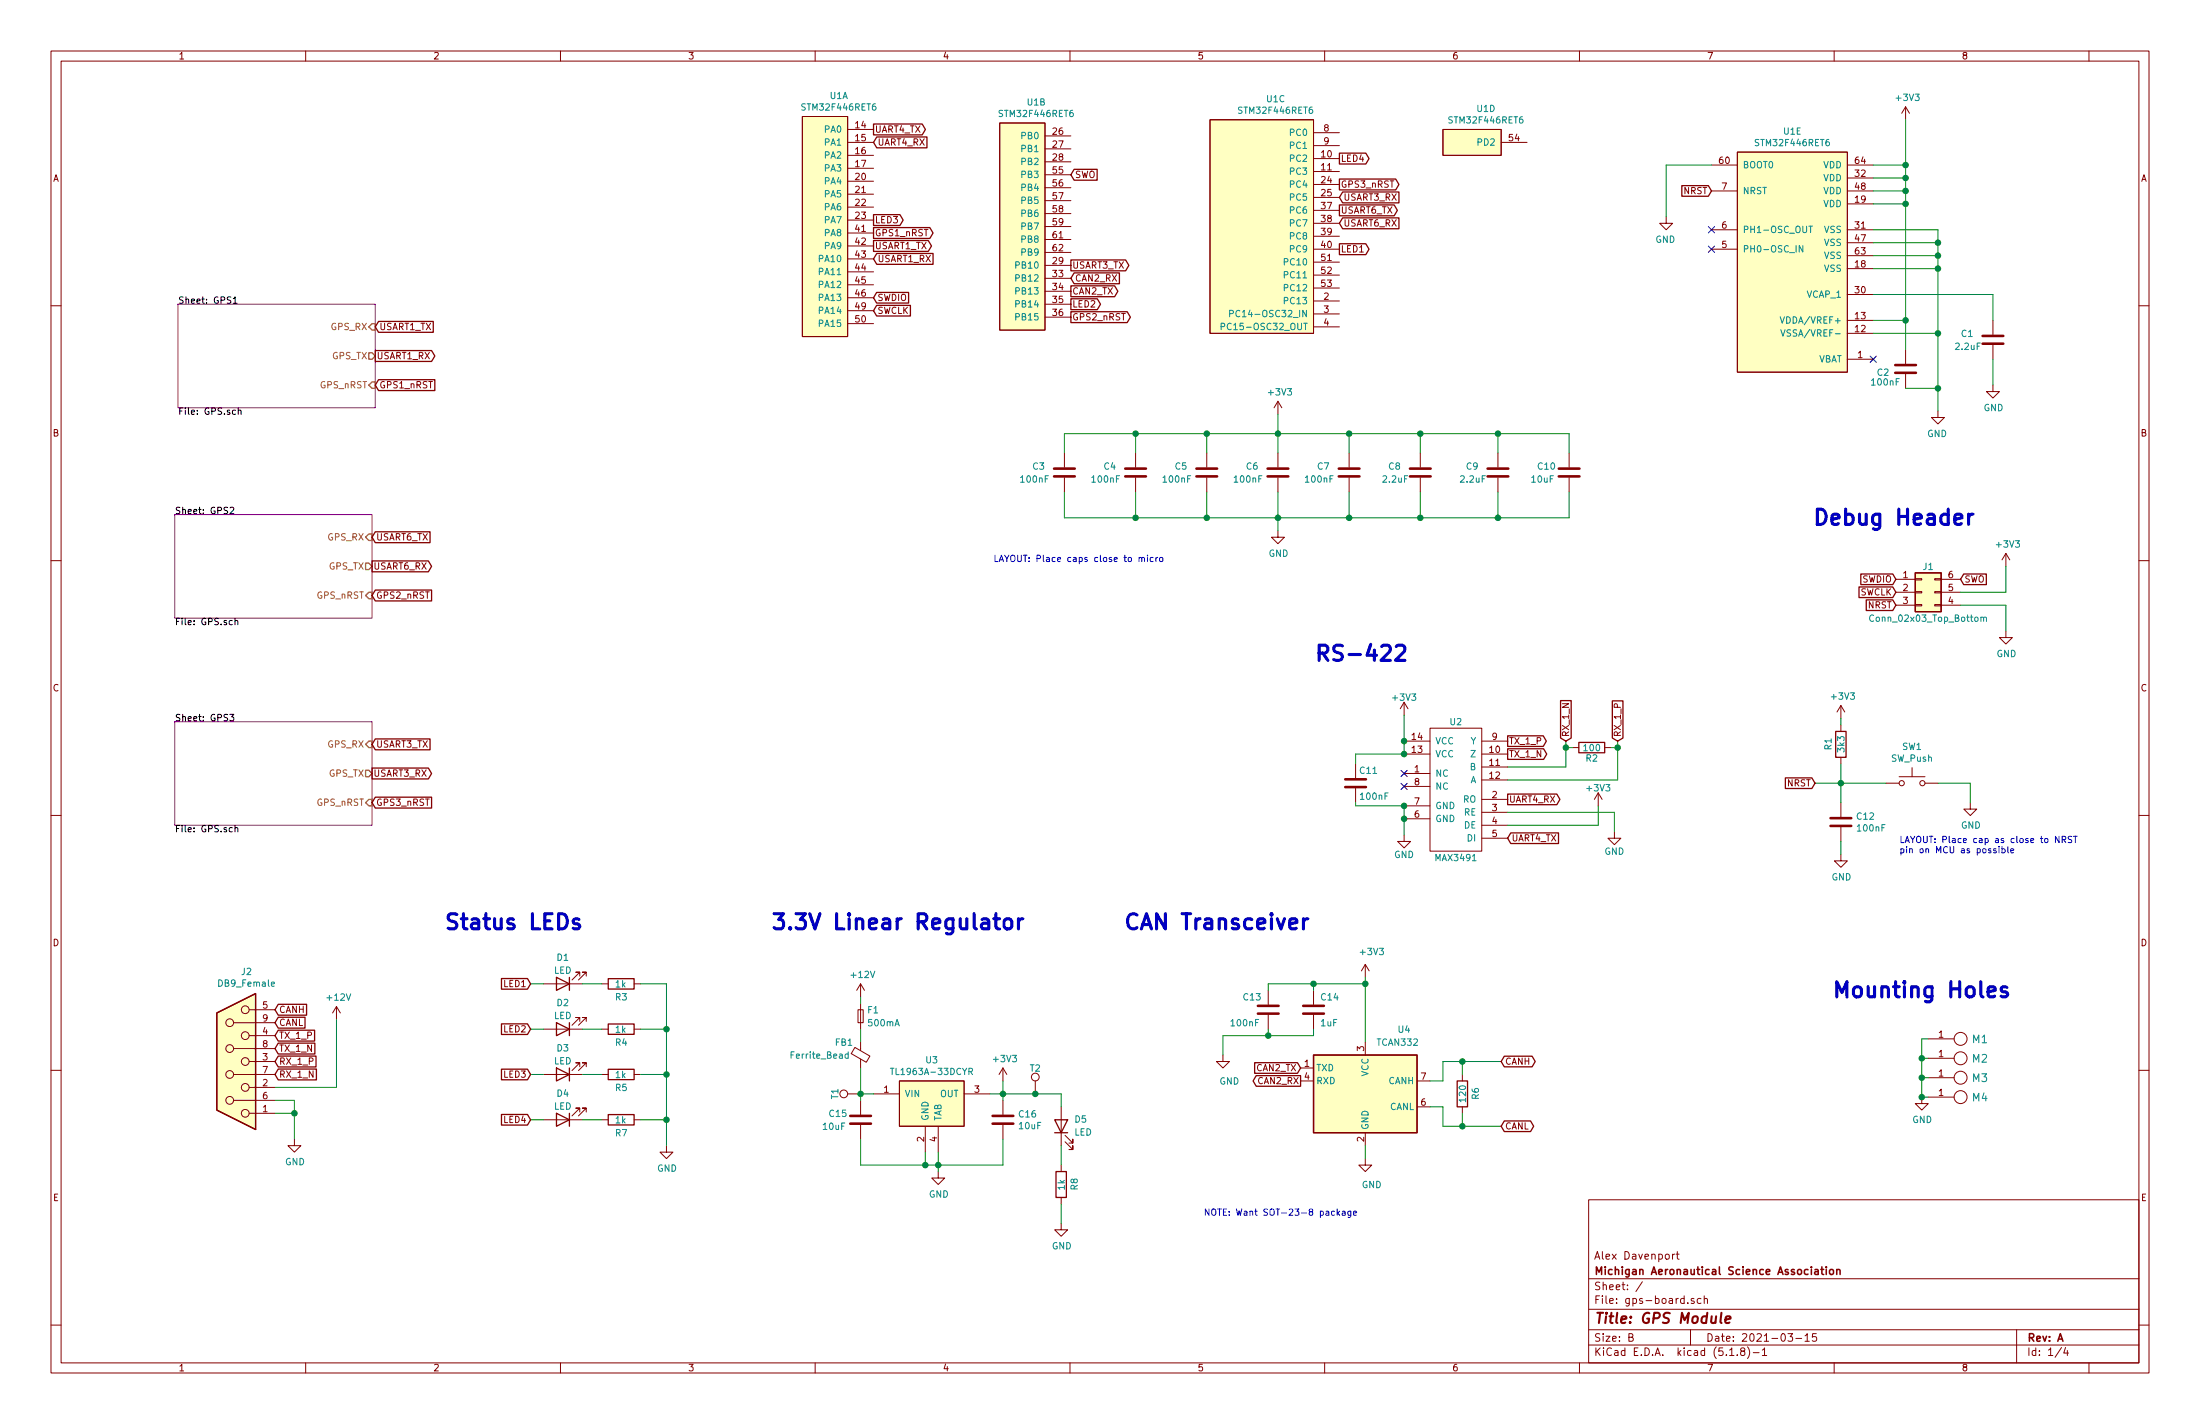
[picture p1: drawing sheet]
<svg xmlns="http://www.w3.org/2000/svg" width="432mm" height="279mm" viewBox="0 0 432 279" stroke-linecap="round" stroke-linejoin="round" font-family="sans-serif">
<g fill="none" stroke="#840000" stroke-width=".2">
<path d="M10 10h411.8v259.4h-411.8zM12 12h407.8v255.4h-407.8zM60 10v2M110 10v2M160 10v2M210 10v2M260 10v2M310 10v2M360 10v2M410 10v2M157.5 22.9h8.9v43.1h-8.9zM166.4 27.9h5"/>
<path d="M166.4 35.6h5M166.4 38.1h5M166.4 25.4h5M166.4 30.5h5M166.4 33h5M196.2 24.1h8.9v40.7h-8.9zM205.1 34.3h5.1M205.1 26.7h5.1M205.1 36.8h5.1M205.1 29.2h5.1M205.1 39.4h5.1M205.1 31.8h5.1"/>
<path d="M237.5 23.5h20.3v41.9h-20.3zM257.8 26h5.1M257.8 28.6h5.1M257.8 31.1h5.1M257.8 33.7h5.1M257.8 36.2h5.1M257.8 38.7h5.1M283.2 25.4h11.4v5.1h-11.4zM294.6 27.9h5.1M335.9 37.5h5.1M335.9 32.4h5.1M341 29.8h21.6v43.2h-21.6z"/>
<path d="M362.6 37.5h5.1M362.6 32.4h5.1M362.6 34.9h5.1M374 21v2.5M374 21l-.7 1.2M374 21l.8 1.2M10 60h2M166.4 45.7h5M166.4 40.6h5M166.4 48.3h5M166.4 43.2h5M166.4 50.8h5"/>
<path d="M166.4 53.3h5M166.4 55.9h5M166.4 58.4h5M205.1 47h5.1M205.1 49.5h5.1M205.1 54.6h5.1M205.1 57.2h5.1M205.1 59.7h5.1M205.1 41.9h5.1M205.1 52.1h5.1M205.1 44.5h5.1M257.8 59.1h5.1"/>
<path d="M257.8 48.9h5.1M257.8 51.4h5.1M257.8 54h5.1M257.8 56.5h5.1M257.8 41.3h5.1M257.8 43.8h5.1M257.8 46.4h5.1M327 42.5v1.3h-1.2l1.2 1.3 1.3-1.3h-1.3M335.9 48.9h5.1M335.9 45.1h5.1M362.6 45.1h5.1M362.6 57.8h5.1"/>
<path d="M362.6 50.2h5.1M362.6 47.6h5.1M362.6 52.7h5.1M362.6 40h5.1M419.8 60h2M166.4 63.5h5M166.4 61h5M205.1 62.2h5.1M250.8 78.7l-.7 1.3M250.8 78.7v2.6M250.8 78.7l.8 1.3M257.8 61.6h5.1"/>
<path d="M257.8 64.1h5.1M362.6 70.5h5.1M362.6 65.4h5.1M362.6 62.9h5.1M374 68.6v2.8M374 73.4v2.8M391.2 75.6v1.2h1.2l-1.2 1.3-1.3-1.3h1.3M391.2 62.9v2.8M391.2 67.7v2.8M208.9 88.9v2.8M208.9 93.7v2.8M222.9 88.9v2.8"/>
<path d="M222.9 93.7v2.8M236.9 88.9v2.8M236.9 93.7v2.8M250.8 88.9v2.8M250.8 93.7v2.8M264.8 88.9v2.8M264.8 93.7v2.8M278.8 88.9v2.8M278.8 93.7v2.8M294 88.9v2.8M294 93.7v2.8M308 88.9v2.8"/>
<path d="M308 93.7v2.8M380.4 80.6v1.3h-1.3l1.3 1.3 1.2-1.3h-1.2M10 110h2M250.8 104.1v1.3h1.3l-1.3 1.3-1.2-1.3h1.2M372.1 113.7h3.8M372.1 116.2h3.8M372.1 118.7h3.8M375.9 118.6h1.3v.3h-1.3zM375.9 113.5h1.3v.3h-1.3zM375.9 116.1h1.3v.2h-1.3zM379.7 118.6h1.3v.3h-1.3zM379.7 113.5h1.3v.3h-1.3z"/>
<path d="M379.7 116.1h1.3v.2h-1.3zM381 113.7h3.8M381 116.2h3.8M381 118.7h3.8M393.7 108.6l-.8 1.3M393.7 108.6v2.5M393.7 108.6l.8 1.3M419.8 110h2M275.6 137.8l-.8 1.3M275.6 137.8v2.5M275.6 137.8l.8 1.3M361.3 138.4l-.7 1.3"/>
<path d="M361.3 138.4v2.6M361.3 138.4l.8 1.3M393.7 123.8v1.3h1.3l-1.3 1.3-1.3-1.3h1.3M10 160h2M266.1 149.9v2.8M266.1 154.7v2.8M275.6 151.8h5.1M275.6 148h5.1M275.6 145.4h5.1M275.6 158.1h5.1M275.6 154.3h5.1M280.7 142.9h10.1v24.1h-10.1z"/>
<path d="M290.8 148h5.1M290.8 150.5h5.1M290.8 153h5.1M290.8 145.4h5.1M290.8 156.8h5.1M290.8 159.4h5.1M308.6 146.7h1.3M313.7 155.6l-.8 1.2M313.7 155.6v2.5M313.7 155.6l.8 1.2M315 146.7h1.2M361.3 142.2v1.3"/>
<path d="M361.3 148.6v1.3M361.3 157.5v2.8M370.2 153.7h2.5M372.7 152.4h5.1M375.3 150.6v1.8M377.8 153.7h2.6M386.7 157.5v1.3h1.3l-1.3 1.2-1.3-1.2h1.3M419.8 160h2M275.6 163.8v1.3h1.3l-1.3 1.3-1.3-1.3h1.3M275.6 160.7h5.1M290.8 161.9h5.1M290.8 164.5h5.1"/>
<path d="M316.9 163.2v1.3h1.2l-1.2 1.2-1.3-1.2h1.3M361.3 167.6v1.3h1.3l-1.3 1.3-1.3-1.3h1.3M361.3 162.3v2.8M48.9 198.1h5.1M66 197.5l-.7 1.3M66 197.5v2.5M66 197.5l.8 1.3M106.7 193h7.6M113.8 191.5v-.7h-.8h.8l-1.5 1.5M115.1 191.5v-.7h-.8h.8l-1.6 1.5M118.1 193h1.3M124.5 193h1.2"/>
<path d="M168.4 198.1h1v2.6h-1zM168.9 193l-.8 1.3M168.9 193v2.6M168.9 196.9v5M168.9 193l.8 1.3M248.9 194.3v2.8M248.9 199.1v2.8M257.8 194.3v2.8M257.8 199.1v2.8M268 189.2l-.8 1.3M268 189.2v2.6M268 189.2l.7 1.3"/>
<path d="M10 210h2M45.8 200.7h8.2M45.8 205.7h8.2M45.8 210.8h8.2M45.8 215.9h8.2M48.9 203.2h5.1M48.9 208.3h5.1M48.9 213.4h5.1M48.9 218.4h5.1M106.7 210.8h7.6M106.7 219.7h7.6M106.7 201.9h7.6"/>
<path d="M113.8 218.2v-.8h-.8h.8l-1.5 1.5M113.8 209.3v-.8h-.8h.8l-1.5 1.6M113.8 200.4v-.8h-.8h.8l-1.5 1.6M115.1 218.2v-.8h-.8h.8l-1.6 1.5M115.1 209.3v-.8h-.8h.8l-1.6 1.6M115.1 200.4v-.8h-.8h.8l-1.6 1.6M118.1 210.8h1.3M118.1 219.7h1.3M118.1 201.9h1.3M124.5 210.8h1.2M124.5 219.7h1.2M124.5 201.9h1.2"/>
<path d="M166.4 214.6h2.5M167.8 205.5l2.9 1.7-.7 1.2-2.9-1.7zM168.9 204.5v1.6M168.9 207.8v1.8M168.9 215.9v2.8M171.4 214.6h5.1M176.5 212.1h12.7v8.9h-12.7zM189.2 214.6h5.1M196.8 209.6l-.7 1.2M196.8 209.6v2.5M196.8 215.9v2.8M196.8 209.6l.8 1.2"/>
<path d="M203.2 212.1v2.5M208.3 217.2v7.6M240 207v1.3h1.3l-1.3 1.3-1.2-1.3h1.2M255.3 209.6h2.5M255.3 212.1h2.5M268 204.5v2.5M278.1 212.1h2.6M278.1 217.2h2.6M287 210.8v1.3M287 217.2v1.2M377.2 215.3v1.2h1.3l-1.3 1.3-1.3-1.3h1.3M378.5 215.3h5"/>
<path d="M378.5 211.5h5M378.5 207.6h5M378.5 203.8h5M419.8 210h2M57.8 223.5v1.3h1.3l-1.3 1.3-1.3-1.3h1.3M130.8 224.8v1.3h1.3l-1.3 1.2-1.3-1.2h1.3M168.9 220.7v2.8M181.6 221v5.1M184.1 229.9v1.2h1.3l-1.3 1.3-1.2-1.3h1.2M184.1 221v5.1M196.8 220.7v2.8M208.3 228.6v1.3"/>
<path d="M208.3 235v1.2M209 224l1.6 1.6v-.8v.8h-.8M209 222.8l1.6 1.5v-.8v.8h-.8M268 227.3v1.3h1.2l-1.2 1.3-1.3-1.3h1.3M268 222.3v2.5M311.8 235.4h108v32h-108zM10 260h2M208.3 240v1.3h1.2l-1.2 1.3-1.3-1.3h1.3M311.8 256.9h108M311.8 250.9h108M322.4 251.5l-1.3 1.9M328.3 246.1v1"/>
<path d="M328.7 246.1l-.4 .3M329 246.1h.6M329.2 245.6v1.3l.4 .2M331.3 255.6v.2M332.5 254.8h-.4l-.2 .2 .1 .2 .5 .1v.4h-.6M333.9 254.8h-.5l-.3 .2 .1 .6 .2 .2 .5-.1M334.5 254.9l.2-.1h.4v1M334.5 254.3v1.5M419.8 260h2M60 267.4v2M110 267.4v2M160 267.4v2"/>
<path d="M210 267.4v2M260 267.4v2M310 267.4v2M311.8 263.9h108M311.8 260.9h108M319.7 262.4l.7-.1 .1-.2-.1-.4h-.7v1.5h.6l.2-.2 .1-.3-.4-.3M331.8 260.9v3M339.5 266h.8M341 265.8v.2M341.9 265.1l-.3-.3 .3-.3 .5 .1-.1 .4a.52 .52 0 0 0-.6 .2 .52 .52 0 0 0 .1 .7l.4 .1 .2-.2 .1-.4-.3-.3M343 264.3a1.71 1.71 0 0 1 0 2.2M344.1 265.4h1.2"/>
<path d="M345.9 264.9l.4-.4v1.5M345.9 266h.9M350.9 261.7h.9l-.4 .6 .4 .1v.6l-.2 .2-.7-.2M352.5 262.6h1.1M354.3 262.1l.4-.4v1.5M354.3 263.2h.8M356.5 261.7h-.7l-.1 .7 .2-.1h.5l.2 .2-.1 .5-.2 .2-.6-.2M360 267.4v2M395.8 260.9v6.5M404.6 264.4l-1.2 1.9M405.4 264.4l-.3 1.1h.9M405.8 265v1"/>
<path d="M410 267.4v2"/>
<circle cx="373.3" cy="153.7" r=".51"/>
<circle cx="377.3" cy="153.7" r=".51"/>
<circle cx="48.1" cy="198.1" r=".76"/>
<circle cx="45.1" cy="210.8" r=".76"/>
<circle cx="45.1" cy="205.7" r=".76"/>
<circle cx="45.1" cy="215.9" r=".76"/>
<circle cx="45.1" cy="200.7" r=".76"/>
<circle cx="48.1" cy="208.3" r=".76"/>
<circle cx="48.1" cy="203.2" r=".76"/>
<circle cx="48.1" cy="213.4" r=".76"/>
<circle cx="48.1" cy="218.4" r=".76"/>
<circle cx="165.6" cy="214.6" r=".76"/>
<circle cx="203.2" cy="211.3" r=".76"/>
<circle cx="384.8" cy="215.3" r="1.27"/>
<circle cx="384.8" cy="207.6" r="1.27"/>
<circle cx="384.8" cy="203.8" r="1.27"/>
<circle cx="384.8" cy="211.5" r="1.27"/>
</g>
<path d="M337.9 257.6l-.2 1.7 .2 .3M338.7 258.9l.9-.2v-.4h-.8l-.2 1 .3 .3 .5-.1" fill="none" stroke="#840000" stroke-width=".41"/>
<path d="M356.2 249.1h.6l.1 1M356.9 249.4l-.5 .1-.2 .2 .2 .4 .5-.1M357.4 249.1h.5M357.6 248.6v1.3l.3 .2M358.4 248.6v.1M358.4 249.1v1M359.2 249.2l.2-.1 .4 .1 .1 .6-.2 .2-.3 .1-.2-.2zM360.5 249.2l.1-.1a.37 .37 0 0 1 .6 .2v.8M360.5 249.1v1" fill="none" stroke="#840000" stroke-width=".3"/>
<path d="M34.9 59.7h38.8v20.3h-38.8zM34.3 101h38.7v20.3h-38.7zM34.3 141.6h38.7v20.3h-38.7z" fill="none" stroke="#840084" stroke-width=".2"/>
<path d="M45.8 58.6l.4-.4v1.3M45.8 59.5h.7M45.2 99.6l.4-.1 .3 .4-.8 .9h.8M46.8 80.6l.4-.1 .1 .8M46.8 80v1.3M46.1 121.9l.5-.1 .1 .8M46.1 121.3v1.3M45.1 140.2h.8l-.4 .4 .3 .2 .1 .4-.3 .2-.5-.1M46.1 162.5l.5-.1 .1 .8M46.1 162v1.2" fill="none" stroke="#000" stroke-width=".2"/>
<path d="M72.4 69.2h.6l.7 .7-.7 .6h-.6zM73 74.9h.7v1.3h-.7l-.6-.6zM73 63.5h.7v1.3h-.7l-.6-.7zM71.8 110.5h.6l.6 .6-.6 .7h-.6zM72.4 116.2h.6v1.3h-.6l-.6-.7zM72.4 104.8h.6v1.2h-.6l-.6-.6zM71.8 151.1h.6l.6 .7-.6 .6h-.6zM72.4 156.8h.6v1.3h-.6l-.6-.6zM72.4 145.4h.6v1.3h-.6l-.6-.6z" fill="none" stroke="#848400" stroke-width=".25"/>
<g fill="none" stroke="#840000" stroke-width=".51">
<path d="M372 73.2h4M372 71.6h4M389.1 67.4h4.1M389.1 65.9h4.1M206.9 93.5h4M206.9 91.9h4M220.9 93.5h4M220.9 91.9h4M234.8 93.5h4.1M234.8 91.9h4.1M248.8 93.5h4.1M248.8 91.9h4.1"/>
<path d="M262.8 93.5h4M262.8 91.9h4M276.7 93.5h4.1M276.7 91.9h4.1M292 93.5h4M292 91.9h4M305.9 93.5h4.1M305.9 91.9h4.1M264 154.4h4.1M264 152.9h4.1M359.3 162.1h4M359.3 160.5h4"/>
<path d="M246.9 198.9h4.1M246.9 197.4h4.1M255.8 198.9h4M255.8 197.4h4M166.9 218.9h4M194.8 218.9h4.1M166.9 220.5h4M194.8 220.5h4.1"/>
</g>
<g fill="#ffffc2" stroke="#ffffc2" stroke-width=".2">
<path d="M176.5 212.1h12.7v8.9h-12.7z"/>
<path d="M257.8 207h20.3v15.3h-20.3z"/>
<path d="M375.9 112.4h5.1v7.6h-5.1z"/>
<path d="M237.5 23.5h20.3v41.9h-20.3z"/>
<path d="M42.5 198.8l7.7-3.9v26.7l-7.7-3.8z"/>
<path d="M341 29.8h21.6v43.2h-21.6z"/>
<path d="M283.2 25.4h11.4v5.1h-11.4z"/>
<path d="M196.2 24.1h8.9v40.7h-8.9z"/>
<path d="M157.5 22.9h8.9v43.1h-8.9z"/>
</g>
<g fill="none" stroke="#008484" stroke-width=".2">
<path d="M353.8 48.2v1.3l-.7-1.3v1.3M355 44.4h.7M355.4 44.4v1.2M239.7 64.1l.6-.1v-.4l-.6-.2v1.3M241.4 61.5h.6l.1-.2-.1-.3-.6-.1v1.3M243.4 61a.6 .6 0 0 0-.9 .4 .6 .6 0 0 0 .6 .8l.3-.2M349.4 62.2l.4 1.2 .4-1.2M349.5 64.7l.4 1.3 .5-1.3M367.7 120.8a.6 .6 0 0 0-.8 .4 .6 .6 0 0 0 .6 .7l.2-.1M388.8 121.2l.5-.1v.8M388.8 121.1v.8M389.3 121.3l.2-.2h.3l.1 .8"/>
<path d="M166.5 206.9l-.4-.1-.2 .2 .1 .6h.5M166.5 206.4v1.2M174.8 209.6h.7M190.2 210.2h.6l.1-.2-.1-.3-.6-.1v1.2M190.4 210.2l.5 .6"/>
</g>
<g fill="none" stroke="#840000" stroke-width=".25">
<path d="M171.4 24.3h9.6l.6 1.1-.6 1.1h-9.6zM172.1 26.9h9.8v2.1h-9.8l-.7-1.1zM210.8 33.2h4.5v2.2h-4.5l-.6-1.1zM262.9 30h5.2l.6 1.1-.6 1.1h-5.2zM262.9 35.1h11l.7 1.1-.7 1.1h-11zM263.5 37.7h11.1v2.1h-11.1l-.6-1.1zM330.1 36.4h5.2l.6 1.1-.6 1h-5.2zM171.4 47.2h10.8l.6 1.1-.6 1h-10.8zM171.4 44.7h11.1l.6 1-.6 1.1h-11.1zM171.4 42.1h5.2l.7 1.1-.7 1h-5.2zM172.1 57.4h6.2v2.1h-6.2l-.7-1.1zM172.1 59.9h6.6v2.1h-6.6l-.7-1z"/>
<path d="M172.1 49.7h11v2.2h-11l-.7-1.1zM210.2 51h10.7l.7 1.1-.7 1h-10.7zM210.2 58.6h5.2l.6 1.1-.6 1.1h-5.2zM210.2 56.1h8.6l.6 1.1-.6 1h-8.6zM210.8 53.5h8.9v2.2h-8.9l-.6-1.1zM262.9 47.8h5.2l.6 1.1-.6 1.1h-5.2zM262.9 40.2h10.7l.7 1.1-.7 1h-10.7zM263.5 42.7h11.1v2.2h-11.1l-.6-1.1zM73.7 68.8h11l.6 1.1-.6 1h-11zM74.3 63.1h10.7v2.1h-10.7l-.6-1.1zM74.3 74.5h11v2.1h-11l-.6-1zM210.2 61.2h11l.7 1-.7 1.1h-11z"/>
<path d="M73 110.1h11.1l.6 1-.6 1.1h-11.1zM73.7 104.3h10.7v2.2h-10.7l-.7-1.1zM73.7 115.8h11v2.1h-11l-.7-1.1zM364.9 115.2h6.6l.6 1-.6 1h-6.6zM365.2 112.6h6.3l.6 1.1-.6 1h-6.3zM366.3 117.7h5.2l.6 1-.6 1.1h-5.2zM375.9 112.4h5.1v7.6h-5.1zM385.4 112.6h4.5v2.1h-4.5l-.6-1zM306.3 137.5h2.1v7.3l-1.1 .6-1-.6zM316.5 137.5h2v7.3l-1 .6-1-.6zM73 150.7h11.1l.6 1.1-.6 1h-11.1zM73.7 145h10.7v2.1h-10.7l-.7-1z"/>
<path d="M73.7 156.4h11v2.1h-11l-.7-1zM295.9 146.9h7.1l.6 1.1-.6 1h-7.1zM295.9 144.4h7l.6 1-.6 1.1h-7zM295.9 155.8h9.7l.6 1-.6 1.1h-9.7zM309.9 145.7h5.1v2h-5.1zM350.4 152.6h5.2l.6 1.1-.6 1h-5.2zM360.3 143.5h2v5.1h-2zM296.5 163.4h9.4v2.1h-9.4l-.6-1zM42.5 198.8l7.7-3.9v26.7l-7.7-3.8zM54.6 197.1h5.6v2.1h-5.6l-.6-1.1zM54.6 199.6h5.3v2.1h-5.3l-.6-1zM98.4 192h5.1l.6 1-.6 1.1h-5.1z"/>
<path d="M109.2 191.8l2.6 1.2-2.6 1.3zM111.8 191.8v2.5M119.4 192h5.1v2.1h-5.1zM54.6 207.2h7.4v2.1h-7.4l-.6-1zM54.6 209.8h7.5v2.1h-7.5l-.6-1.1zM54.6 202.1h7.1v2.2h-7.1l-.6-1.1zM54.6 204.7h7.2v2.1h-7.2l-.6-1.1zM98.4 209.8h5.1l.6 1-.6 1.1h-5.1zM98.4 218.7h5.1l.6 1-.6 1.1h-5.1zM98.4 200.9h5.1l.6 1-.6 1.1h-5.1zM109.2 218.4l2.6 1.3-2.6 1.3zM109.2 209.6l2.6 1.2-2.6 1.3z"/>
<path d="M109.2 200.7l2.6 1.2-2.6 1.3zM111.8 200.7v2.5M111.8 209.6v2.5M111.8 218.4v2.6M119.4 218.7h5.1v2h-5.1zM119.4 209.8h5.1v2h-5.1zM119.4 200.9h5.1v2h-5.1zM207 219.7h2.5l-1.2 2.6zM246.3 208.5h8.4l.6 1.1-.6 1h-8.4zM246.6 211h8.7v2.1h-8.7l-.7-1zM257.8 207h20.3v15.3h-20.3zM286 212.1h2v5.1h-2z"/>
<path d="M295.2 219.9h5.2l.6 1.1-.6 1h-5.2l-.6-1zM295.2 207.2h5.5l.6 1.1-.6 1h-5.5l-.6-1zM207 222.3h2.5M207.3 229.9h2v5.1h-2z"/>
</g>
<g fill="none" stroke="#008400" stroke-width=".2">
<path d="M335.9 32.4h-8.9v10.1M367.7 37.5h6.3M367.7 34.9h6.3M367.7 32.4h6.3M374 23.5v45.1M367.7 40h6.3M367.7 45.1h12.7v35.5M367.7 52.7h12.7M367.7 50.2h12.7M367.7 47.6h12.7M367.7 57.8h23.5v5.1M367.7 65.4h12.7"/>
<path d="M367.7 62.9h6.3M374 76.2h6.4M391.2 70.5v5.1M208.9 96.5v5.1h99.1v-5.1M208.9 88.9v-3.8h99.1v3.8M222.9 85.1v3.8M222.9 96.5v5.1M236.9 85.1v3.8M236.9 96.5v5.1M250.8 81.3v7.6M250.8 96.5v7.6M264.8 85.1v3.8"/>
<path d="M264.8 96.5v5.1M278.8 85.1v3.8M278.8 96.5v5.1M294 85.1v3.8M294 96.5v5.1M384.8 118.7h8.9v5.1M393.7 111.1v5.1h-8.9M266.1 157.5v.6h9.5v5.7M275.6 140.3v7.7h-9.5v1.9M295.9 159.4h21v3.8M307.3 146.7h1.3M307.3 145.4v5.1h-11.4"/>
<path d="M313.7 158.1v3.8h-17.8M316.2 146.7h1.3M317.5 145.4v7.6h-21.6M356.2 153.7h14M361.3 141v1.2M361.3 149.9v7.6M380.4 153.7h6.3v3.8M361.3 165.1v2.5M104.1 193h2.6M114.3 193h3.8M125.7 193h5.1v31.8M168.9 195.6v1.3"/>
<path d="M257.8 193v1.3M268 193h-19.1v1.3M268 191.8v12.7M54 215.9h3.8v7.6M54 218.4h3.8M66 200v13.4h-12M104.1 210.8h2.6M104.1 219.7h2.6M104.1 201.9h2.6M114.3 210.8h3.8M114.3 219.7h3.8M114.3 201.9h3.8"/>
<path d="M125.7 210.8h5.1M125.7 219.7h5.1M125.7 201.9h5.1M168.9 214.6h2.5M168.9 201.9v2.6M168.9 209.6v6.3M194.3 214.6h14v2.6M196.8 212.1v3.8M248.9 201.9v1.3M257.8 201.9v1.3h-17.8v3.8M280.7 217.2h2.5v3.8h11.4M287 208.3v2.5"/>
<path d="M287 218.4v2.6M294.6 208.3h-11.4v3.8h-2.5M377.2 207.6h1.3M377.2 211.5h1.3M378.5 203.8h-1.3v11.5h1.3M168.9 223.5v5.1h27.9v-5.1M181.6 226.1v2.5M184.1 226.1v3.8M208.3 224.8v3.8M208.3 236.2v3.8M268 224.8v2.5"/>
</g>
<path d="M386.4 100.9v2M387.2 100.9a.77 .77 0 0 0-.8 .6M274 126.8l.5-.2h.7a.8 .8 0 0 1 .4 1.2l-1.7 1.8h1.8M195.5 179.3v2.5l.1 .3 .6 .2M113.6 180.4l-.7-.1-.4 .4 .1 .4 1 .3 .2 .3-.2 .4-.2 .2h-.6l-.3-.2M195 180.3h1.2M197.2 180.5a.81 .81 0 0 1 .8-.3 .81 .81 0 0 1 .6 .6v.9a.8 .8 0 0 1-.8 .6 .8 .8 0 0 1-.7-.6zM199.9 180.3v2M200.8 180.3a.77 .77 0 0 0-.9 .5M255.8 180.3v2M256.7 180.3a.82 .82 0 0 0-.9 .5M393.9 193.8l-.7-.2-.4 .4 .1 .5 1 .2 .2 .3-.2 .5-.3 .1h-.6l-.2-.1" fill="none" stroke="#0000c2" stroke-width=".61"/>
<g fill="none" stroke="#0000c2" stroke-width=".2">
<path d="M223.6 109.5l.4-.1 .1 .8M223.6 109.4v.8M224.1 109.6l.2-.2h.3v.8M225.2 108.9v.2M225.2 109.4v.8M226.3 109.4h-.3l-.2 .2v.5h.5M226.9 109.4v.8M227.2 109.4l-.3 .2M227.7 109.5l.1-.1 .4 .1v.6l-.2 .1-.3-.1zM391.8 166.6l-.3-.1-.2 .2v.2l.5 .1v.3h-.5M392.4 166.5v.8M392.9 166.6l.4-.1 .2 .3-.1 .5h-.5"/>
<path d="M392.9 166.1v1.2M394.1 166.1v1.1l.2 .1M394.7 166.9l.5-.1v-.2l-.4-.1-.1 .2v.6h.5M404.1 164.1v1.2l-.7-1.2v1.2M404.7 164.7h.6l.2-.2-.1-.3-.7-.1v1.2M405 164.7l.5 .6M406.6 164.2l-.4-.1-.3 .2 .1 .3 .5 .2 .1 .4-.7 .1M407 164.1h.7M407.3 164.1v1.2M261.9 237.7l-.3-.1-.3 .3 .1 .5h.5M262.5 237.2v1.3M262.6 238l.3 .5"/>
<path d="M262.9 237.6l-.4 .5M263.5 237.7h.5v.8M264 237.9l-.6 .3 .2 .3 .4-.1M265.1 237.6v1.2l-.2 .1-.3-.1M265.1 237.7l-.3-.1-.3 .3 .1 .5h.5M265.7 238l.6-.1-.1-.2-.4-.1-.1 .2v.6h.5"/>
</g>
<g fill="#008400" stroke="#008400" stroke-width=".25">
<circle cx="307.3" cy="146.7" r=".51"/>
<circle cx="294" cy="101.6" r=".51"/>
<circle cx="317.5" cy="146.7" r=".51"/>
<circle cx="275.6" cy="145.4" r=".51"/>
<circle cx="275.6" cy="148" r=".51"/>
<circle cx="275.6" cy="158.1" r=".51"/>
<circle cx="377.2" cy="215.3" r=".51"/>
<circle cx="287" cy="221" r=".51"/>
<circle cx="294" cy="85.1" r=".51"/>
<circle cx="361.3" cy="153.7" r=".51"/>
<circle cx="278.8" cy="85.1" r=".51"/>
<circle cx="278.8" cy="101.6" r=".51"/>
<circle cx="264.8" cy="101.6" r=".51"/>
<circle cx="264.8" cy="85.1" r=".51"/>
<circle cx="250.8" cy="85.1" r=".51"/>
<circle cx="57.8" cy="218.4" r=".51"/>
<circle cx="250.8" cy="101.6" r=".51"/>
<circle cx="236.9" cy="101.6" r=".51"/>
<circle cx="236.9" cy="85.1" r=".51"/>
<circle cx="222.9" cy="101.6" r=".51"/>
<circle cx="222.9" cy="85.1" r=".51"/>
<circle cx="196.9" cy="214.6" r=".51"/>
<circle cx="380.4" cy="76.2" r=".51"/>
<circle cx="374" cy="62.9" r=".51"/>
<circle cx="374" cy="40" r=".51"/>
<circle cx="380.4" cy="52.7" r=".51"/>
<circle cx="203.2" cy="214.6" r=".51"/>
<circle cx="374" cy="32.4" r=".51"/>
<circle cx="374" cy="34.9" r=".51"/>
<circle cx="377.2" cy="211.5" r=".51"/>
<circle cx="377.2" cy="207.6" r=".51"/>
<circle cx="374" cy="37.5" r=".51"/>
<circle cx="380.4" cy="50.2" r=".51"/>
<circle cx="275.6" cy="160.7" r=".51"/>
<circle cx="168.9" cy="214.6" r=".51"/>
<circle cx="130.8" cy="201.9" r=".51"/>
<circle cx="130.8" cy="210.8" r=".51"/>
<circle cx="130.8" cy="219.7" r=".51"/>
<circle cx="181.6" cy="228.6" r=".51"/>
<circle cx="184.2" cy="228.6" r=".51"/>
<circle cx="380.4" cy="47.6" r=".51"/>
<circle cx="248.9" cy="203.2" r=".51"/>
<circle cx="268" cy="193" r=".51"/>
<circle cx="257.8" cy="193" r=".51"/>
<circle cx="380.4" cy="65.4" r=".51"/>
<circle cx="287" cy="208.3" r=".51"/>
</g>
<path d="M335.3 44.5l1.2 1.2M335.3 48.3l1.2 1.2M336.5 44.5l-1.2 1.2M336.5 48.3l-1.2 1.2M367.1 69.9l1.2 1.2M368.3 69.9l-1.2 1.2M275 151.2l1.2 1.2M275 153.7l1.2 1.2M276.2 151.2l-1.2 1.2M276.2 153.7l-1.2 1.2" fill="none" stroke="#000084" stroke-width=".2"/>
<g font-size="4.2" fill="#0000c2">
<text x="355.6" y="103">Debug Header</text>
<text x="257.8" y="129.7">RS-422</text>
<text x="87" y="182.4">Status LEDs</text>
<text x="151.1" y="182.4">3.3V Linear Regulator</text>
<text x="220.3" y="182.4">CAN Transceiver</text>
<text x="359.4" y="195.8">Mounting Holes</text>
</g>
<text font-size="2.8" fill="#840000" x="312.8" y="259.7">Title: GPS Module</text>
<g font-size="2.1" fill="#008484">
<text x="387.1" y="208.5">M2</text>
<text x="387.1" y="204.7">M1</text>
<text x="387.1" y="212.3">M3</text>
<text x="387.1" y="216.1">M4</text>
</g>
<g font-size="2.1" fill="#840000">
<text x="312.8" y="250.1">Michigan Aeronautical Science Association</text>
<text x="312.8" y="247.1">Alex Davenport</text>
<text x="312.8" y="255.8">File: gps-board.sch</text>
<text x="312.8" y="253.1">Sheet: /</text>
<text x="312.8" y="263.2">Size: B</text>
<text x="334.8" y="263.2">Date: 2021-03-15</text>
<text x="397.8" y="263.2">Rev: A</text>
<text x="312.8" y="266">KiCad E.D.A. kicad (5.1.8)-1</text>
<text x="397.8" y="266">Id: 1/4</text>
</g>
<g font-size="1.8" fill="#840000">
<text x="35" y="11.6">1</text>
<text x="85" y="11.6">2</text>
<text x="135" y="11.6">3</text>
<text x="185" y="11.6">4</text>
<text x="235" y="11.6">5</text>
<text x="285" y="11.6">6</text>
<text x="335" y="11.6">7</text>
<text x="385" y="11.6">8</text>
<text x="167.9" y="25.2">14</text>
<text x="167.9" y="27.7">15</text>
<text x="171.7" y="26">UART4_TX</text>
<text x="172.2" y="28.6">UART4_RX</text>
<text x="206.7" y="26.4">26</text>
<text x="206.7" y="29">27</text>
<text x="259.9" y="25.8">8</text>
<text x="259.9" y="28.3">9</text>
<text x="296.2" y="27.7">54</text>
<text x="10.4" y="35.6">A</text>
<text x="167.9" y="35.3">20</text>
<text x="167.9" y="30.3">16</text>
<text x="167.9" y="32.8">17</text>
<text x="206.7" y="34.1">55</text>
<text x="206.7" y="31.5">28</text>
<text x="210.9" y="34.9">SWO</text>
<text x="259.4" y="30.9">10</text>
<text x="259.4" y="33.4">11</text>
<text x="259.4" y="36">24</text>
<text x="263.1" y="31.8">LED4</text>
<text x="337.5" y="32.2">60</text>
<text x="364.2" y="34.7">32</text>
<text x="364.2" y="32.2">64</text>
<text x="420.2" y="35.6">A</text>
<text x="167.9" y="37.9">21</text>
<text x="167.9" y="40.4">22</text>
<text x="206.7" y="36.6">56</text>
<text x="206.7" y="39.1">57</text>
<text x="206.7" y="41.7">58</text>
<text x="259.4" y="38.5">25</text>
<text x="259.4" y="41">37</text>
<text x="263.1" y="41.9">USART6_TX</text>
<text x="263.1" y="36.8">GPS3_nRST</text>
<text x="263.7" y="39.4">USART3_RX</text>
<text x="338" y="37.2">7</text>
<text x="364.2" y="37.2">48</text>
<text x="364.2" y="39.8">19</text>
<text x="167.9" y="45.5">41</text>
<text x="167.9" y="43">23</text>
<text x="171.7" y="46.4">GPS1_nRST</text>
<text x="171.7" y="43.8">LED3</text>
<text x="206.7" y="46.8">61</text>
<text x="206.7" y="44.2">59</text>
<text x="259.4" y="43.6">38</text>
<text x="259.4" y="46.1">39</text>
<text x="263.7" y="44.4">USART6_RX</text>
<text x="338" y="44.9">6</text>
<text x="364.2" y="44.9">31</text>
<text x="364.2" y="47.4">47</text>
<text x="167.9" y="48">42</text>
<text x="167.9" y="50.6">43</text>
<text x="167.9" y="53.1">44</text>
<text x="171.7" y="48.9">USART1_TX</text>
<text x="172.2" y="51.4">USART1_RX</text>
<text x="206.7" y="49.3">62</text>
<text x="206.7" y="51.8">29</text>
<text x="210.4" y="52.7">USART3_TX</text>
<text x="259.4" y="48.7">40</text>
<text x="259.4" y="51.2">51</text>
<text x="259.4" y="53.7">52</text>
<text x="263.1" y="49.5">LED1</text>
<text x="338" y="48.7">5</text>
<text x="364.2" y="49.9">63</text>
<text x="364.2" y="52.5">18</text>
<text x="167.9" y="55.7">45</text>
<text x="167.9" y="58.2">46</text>
<text x="206.7" y="54.4">33</text>
<text x="206.7" y="56.9">34</text>
<text x="206.7" y="59.5">35</text>
<text x="210.4" y="57.8">CAN2_TX</text>
<text x="210.9" y="55.2">CAN2_RX</text>
<text x="259.4" y="56.3">53</text>
<text x="259.9" y="58.8">2</text>
<text x="364.2" y="57.6">30</text>
<text x="74.4" y="64.8">USART1_TX</text>
<text x="167.9" y="63.3">50</text>
<text x="167.9" y="60.7">49</text>
<text x="206.7" y="62">36</text>
<text x="210.4" y="60.3">LED2</text>
<text x="210.4" y="62.9">GPS2_nRST</text>
<text x="259.9" y="61.4">3</text>
<text x="259.9" y="63.9">4</text>
<text x="364.2" y="65.2">12</text>
<text x="364.2" y="62.6">13</text>
<text x="73.9" y="70.5">USART1_RX</text>
<text x="364.6" y="70.3">1</text>
<text x="74.4" y="76.2">GPS1_nRST</text>
<text x="10.4" y="85.6">B</text>
<text x="420.2" y="85.6">B</text>
<text x="73.8" y="106">USART6_TX</text>
<text x="73.3" y="111.8">USART6_RX</text>
<text x="373.5" y="113.4">1</text>
<text x="382.4" y="113.4">6</text>
<text x="73.8" y="117.5">GPS2_nRST</text>
<text x="373.5" y="116">2</text>
<text x="373.5" y="118.5">3</text>
<text x="382.4" y="118.5">4</text>
<text x="382.4" y="116">5</text>
<text x="10.4" y="135.6">C</text>
<text x="420.2" y="135.6">C</text>
<text x="73.8" y="146.7">USART3_TX</text>
<text x="277.2" y="147.7">13</text>
<text x="277.2" y="145.2">14</text>
<text x="292.4" y="147.7">10</text>
<text x="292.9" y="145.2">9</text>
<text x="73.3" y="152.4">USART3_RX</text>
<text x="277.6" y="151.5">1</text>
<text x="277.6" y="154.1">8</text>
<text x="292.4" y="150.3">11</text>
<text x="292.4" y="152.8">12</text>
<text x="73.8" y="158.1">GPS3_nRST</text>
<text x="277.6" y="160.4">6</text>
<text x="277.6" y="157.9">7</text>
<text x="292.9" y="156.6">2</text>
<text x="292.9" y="159.2">3</text>
<text x="292.9" y="161.7">4</text>
<text x="292.9" y="164.2">5</text>
<text x="10.4" y="185.6">D</text>
<text x="420.2" y="185.6">D</text>
<text x="51.6" y="197.9">5</text>
<text x="51.6" y="203">4</text>
<text x="51.6" y="200.4">9</text>
<text x="54.7" y="203.8">TX_1_P</text>
<text x="54.7" y="198.8">CANH</text>
<text x="54.7" y="201.3">CANL</text>
<text x="380.5" y="203.6">1</text>
<text x="51.6" y="208.1">3</text>
<text x="51.6" y="205.5">8</text>
<text x="54.7" y="208.9">RX_1_P</text>
<text x="54.7" y="206.4">TX_1_N</text>
<text x="256.1" y="209.3">1</text>
<text x="267.7" y="206.2" transform="rotate(-90 267.7 206.2)">3</text>
<text x="380.5" y="207.4">1</text>
<text x="51.6" y="213.1">2</text>
<text x="51.6" y="215.7">6</text>
<text x="51.6" y="210.6">7</text>
<text x="54.7" y="211.5">RX_1_N</text>
<text x="173.5" y="214.4">1</text>
<text x="191.3" y="214.4">3</text>
<text x="256.1" y="211.9">4</text>
<text x="278.9" y="211.9">7</text>
<text x="380.5" y="215">1</text>
<text x="380.5" y="211.2">1</text>
<text x="51.6" y="218.2">1</text>
<text x="278.9" y="216.9">6</text>
<text x="181.4" y="224" transform="rotate(-90 181.4 224)">2</text>
<text x="183.9" y="224" transform="rotate(-90 183.9 224)">4</text>
<text x="267.7" y="224" transform="rotate(-90 267.7 224)">2</text>
<text x="10.4" y="235.6">E</text>
<text x="420.2" y="235.6">E</text>
<text x="35" y="269">1</text>
<text x="85" y="269">2</text>
<text x="135" y="269">3</text>
<text x="185" y="269">4</text>
<text x="235" y="269">5</text>
<text x="285" y="269">6</text>
<text x="335" y="269">7</text>
<text x="385" y="269">8</text>
</g>
<g font-size="1.8" fill="#008484">
<text x="372.3" y="19.8">+3V3</text>
<text x="161.9" y="26">PA0</text>
<text x="161.9" y="28.6">PA1</text>
<text x="200.7" y="27.3">PB0</text>
<text x="200.7" y="29.8">PB1</text>
<text x="253.4" y="26.7">PC0</text>
<text x="253.4" y="29.2">PC1</text>
<text x="290.2" y="28.6">PD2</text>
<text x="161.9" y="31.1">PA2</text>
<text x="161.9" y="33.7">PA3</text>
<text x="200.7" y="34.9">PB3</text>
<text x="200.7" y="32.4">PB2</text>
<text x="253.4" y="31.8">PC2</text>
<text x="253.4" y="34.3">PC3</text>
<text x="342" y="33">BOOT0</text>
<text x="357.8" y="35.6">VDD</text>
<text x="357.8" y="33">VDD</text>
<text x="161.9" y="36.2">PA4</text>
<text x="161.9" y="38.7">PA5</text>
<text x="161.9" y="41.3">PA6</text>
<text x="200.7" y="37.5">PB4</text>
<text x="200.7" y="40">PB5</text>
<text x="253.4" y="36.8">PC4</text>
<text x="253.4" y="39.4">PC5</text>
<text x="253.4" y="41.9">PC6</text>
<text x="342" y="38.1">NRST</text>
<text x="357.8" y="38.1">VDD</text>
<text x="357.8" y="40.6">VDD</text>
<text x="161.9" y="46.4">PA8</text>
<text x="161.9" y="43.8">PA7</text>
<text x="200.7" y="47.6">PB8</text>
<text x="200.7" y="42.5">PB6</text>
<text x="200.7" y="45.1">PB7</text>
<text x="253.4" y="44.4">PC7</text>
<text x="253.4" y="47">PC8</text>
<text x="324.9" y="47.7">GND</text>
<text x="342" y="45.7">PH1-OSC_OUT</text>
<text x="358" y="45.7">VSS</text>
<text x="160.9" y="51.4">PA10</text>
<text x="160.9" y="54">PA11</text>
<text x="161.9" y="48.9">PA9</text>
<text x="199.7" y="52.7">PB10</text>
<text x="200.7" y="50.2">PB9</text>
<text x="252.4" y="52.1">PC10</text>
<text x="253.4" y="49.5">PC9</text>
<text x="342" y="49.5">PH0-OSC_IN</text>
<text x="358" y="50.8">VSS</text>
<text x="358" y="48.3">VSS</text>
<text x="358" y="53.3">VSS</text>
<text x="160.9" y="56.5">PA12</text>
<text x="160.9" y="59.1">PA13</text>
<text x="199.7" y="55.2">PB12</text>
<text x="199.7" y="57.8">PB13</text>
<text x="252.4" y="59.7">PC13</text>
<text x="252.4" y="54.6">PC11</text>
<text x="252.4" y="57.2">PC12</text>
<text x="354.7" y="58.4">VCAP_1</text>
<text x="160.9" y="64.1">PA15</text>
<text x="160.9" y="61.6">PA14</text>
<text x="199.7" y="60.3">PB14</text>
<text x="199.7" y="62.9">PB15</text>
<text x="241.3" y="64.8">PC15-OSC32_OUT</text>
<text x="243.2" y="62.2">PC14-OSC32_IN</text>
<text x="350.3" y="63.5">VDDA/VREF+</text>
<text x="351" y="66">VSSA/VREF-</text>
<text x="356.7" y="71.1">VBAT</text>
<text x="383.9" y="68.7">2.2uF</text>
<text x="385" y="66.1">C1</text>
<text x="249.1" y="77.6">+3V3</text>
<text x="367.5" y="75.6">100nF</text>
<text x="368.5" y="73.7">C2</text>
<text x="389.3" y="80.7">GND</text>
<text x="378.3" y="85.8">GND</text>
<text x="200.5" y="94.7">100nF</text>
<text x="202.7" y="92.2">C3</text>
<text x="214.5" y="94.7">100nF</text>
<text x="216.7" y="92.2">C4</text>
<text x="228.4" y="94.7">100nF</text>
<text x="230.7" y="92.2">C5</text>
<text x="242.4" y="94.7">100nF</text>
<text x="244.7" y="92.2">C6</text>
<text x="256.4" y="94.7">100nF</text>
<text x="258.6" y="92.2">C7</text>
<text x="271.5" y="94.7">2.2uF</text>
<text x="272.6" y="92.2">C8</text>
<text x="286.8" y="94.7">2.2uF</text>
<text x="287.8" y="92.2">C9</text>
<text x="300.7" y="94.7">10uF</text>
<text x="301.9" y="92.2">C10</text>
<text x="392" y="107.4">+3V3</text>
<text x="249" y="109.2">GND</text>
<text x="377.5" y="111.8">J1</text>
<text x="367.6" y="122">Conn_02x03_Top_Bottom</text>
<text x="391.9" y="128.9">GND</text>
<text x="273.5" y="137.5">+3V3</text>
<text x="359.6" y="137.3">+3V3</text>
<text x="281.7" y="148.6">VCC</text>
<text x="281.7" y="146">VCC</text>
<text x="288.6" y="146">Y</text>
<text x="288.7" y="148.6">Z</text>
<text x="310.9" y="147.4">100</text>
<text x="311.3" y="149.4">R2</text>
<text x="359.5" y="147.1" transform="rotate(-90 359.5 147.1)">R1</text>
<text x="362" y="147.5" transform="rotate(-90 362 147.5)">3k3</text>
<text x="371.2" y="149.5">SW_Push</text>
<text x="373.4" y="147.1">SW1</text>
<text x="267" y="151.8">C11</text>
<text x="281.7" y="152.4">NC</text>
<text x="281.7" y="154.9">NC</text>
<text x="288.5" y="151.1">B</text>
<text x="288.5" y="153.7">A</text>
<text x="311.6" y="155.3">+3V3</text>
<text x="267.2" y="156.9">100nF</text>
<text x="281.7" y="161.3">GND</text>
<text x="281.7" y="158.8">GND</text>
<text x="287.2" y="157.5">RO</text>
<text x="287.4" y="160">RE</text>
<text x="364.5" y="160.8">C12</text>
<text x="287.4" y="162.6">DE</text>
<text x="288" y="165.1">DI</text>
<text x="314.9" y="167.7">GND</text>
<text x="364.7" y="163.1">100nF</text>
<text x="384.9" y="162.6">GND</text>
<text x="273.6" y="168.4">GND</text>
<text x="359.5" y="172.7">GND</text>
<text x="47.4" y="191.3">J2</text>
<text x="108.7" y="191.1">LED</text>
<text x="109.3" y="188.5">D1</text>
<text x="167.2" y="191.9">+12V</text>
<text x="267.2" y="187.4">+3V3</text>
<text x="43.1" y="193.6">DB9_Female</text>
<text x="64.3" y="196.3">+12V</text>
<text x="109.3" y="197.4">D2</text>
<text x="120.8" y="196.3">R3</text>
<text x="120.9" y="193.8">1k</text>
<text x="244.1" y="196.3">C13</text>
<text x="259.4" y="196.3">C14</text>
<text x="108.7" y="199.9">LED</text>
<text x="120.9" y="202.6">1k</text>
<text x="170.4" y="198.8">F1</text>
<text x="170.5" y="201.4">500mA</text>
<text x="241.8" y="201.4">100nF</text>
<text x="259.3" y="201.4">1uF</text>
<text x="274.5" y="202.6">U4</text>
<text x="108.7" y="208.8">LED</text>
<text x="109.3" y="206.3">D3</text>
<text x="120.8" y="205.2">R4</text>
<text x="155.5" y="207.7">Ferrite_Bead</text>
<text x="164" y="205.2">FB1</text>
<text x="195.1" y="208.4">+3V3</text>
<text x="270.4" y="205.2">TCAN332</text>
<text x="109.3" y="215.2">D4</text>
<text x="120.8" y="214.1">R5</text>
<text x="120.9" y="211.5">1k</text>
<text x="164.5" y="215.6" transform="rotate(-90 164.5 215.6)">T1</text>
<text x="177.5" y="215.3">VIN</text>
<text x="184.5" y="215.3">OUT</text>
<text x="202.2" y="210.3">T2</text>
<text x="239.3" y="212.8">GND</text>
<text x="258.3" y="210.2">TXD</text>
<text x="258.3" y="212.7">RXD</text>
<text x="268.6" y="211.3" transform="rotate(-90 268.6 211.3)">VCC</text>
<text x="272.5" y="212.7">CANH</text>
<text x="290.3" y="215.7" transform="rotate(-90 290.3 215.7)">R6</text>
<text x="108.7" y="217.7">LED</text>
<text x="120.9" y="220.4">1k</text>
<text x="161.6" y="221.7">10uF</text>
<text x="162.8" y="219.2">C15</text>
<text x="182.2" y="220" transform="rotate(-90 182.2 220)">GND</text>
<text x="184.8" y="220" transform="rotate(-90 184.8 220)">TAB</text>
<text x="200.1" y="219.3">C16</text>
<text x="200.1" y="221.6">10uF</text>
<text x="211" y="220.3">D5</text>
<text x="268.6" y="221.7" transform="rotate(-90 268.6 221.7)">GND</text>
<text x="272.7" y="217.8">CANL</text>
<text x="287.7" y="216.1" transform="rotate(-90 287.7 216.1)">120</text>
<text x="375.3" y="220.3">GND</text>
<text x="120.8" y="223">R7</text>
<text x="210.8" y="222.8">LED</text>
<text x="56" y="228.6">GND</text>
<text x="129" y="229.9">GND</text>
<text x="209" y="233.5" transform="rotate(-90 209 233.5)">1k</text>
<text x="211.5" y="233.5" transform="rotate(-90 211.5 233.5)">R8</text>
<text x="267.3" y="233.1">GND</text>
<text x="182.3" y="235">GND</text>
<text x="206.5" y="245.1">GND</text>
</g>
<g font-size="1.8">
<text x="34.9" y="59.6">Sheet: GPS1</text>
<text x="34.9" y="81.4">File: GPS.sch</text>
<text x="34.3" y="100.9">Sheet: GPS2</text>
<text x="34.3" y="122.7">File: GPS.sch</text>
<text x="34.3" y="141.5">Sheet: GPS3</text>
<text x="34.3" y="163.3">File: GPS.sch</text>
</g>
<g font-size="1.8" fill="#848400">
<text x="65" y="64.8">GPS_RX</text>
<text x="65.2" y="70.5">GPS_TX</text>
<text x="62.8" y="76.2">GPS_nRST</text>
<text x="64.3" y="106">GPS_RX</text>
<text x="64.5" y="111.8">GPS_TX</text>
<text x="62.2" y="117.5">GPS_nRST</text>
<text x="64.3" y="146.7">GPS_RX</text>
<text x="64.5" y="152.4">GPS_TX</text>
<text x="62.2" y="158.1">GPS_nRST</text>
</g>
<g font-size="1.7" fill="#008484">
<text x="157.7" y="21.7">STM32F446RET6</text>
<text x="162.9" y="19.4">U1A</text>
<text x="196.4" y="22.9">STM32F446RET6</text>
<text x="201.7" y="20.7">U1B</text>
<text x="243.4" y="22.3">STM32F446RET6</text>
<text x="248.6" y="20">U1C</text>
<text x="289.9" y="21.9">U1D</text>
<text x="284.7" y="24.2">STM32F446RET6</text>
<text x="344.8" y="28.7">STM32F446RET6</text>
<text x="350.1" y="26.4">U1E</text>
<text x="284.7" y="142.3">U2</text>
<text x="281.9" y="168.9">MAX3491</text>
<text x="181.8" y="208.6">U3</text>
<text x="175.6" y="210.9">TL1963A-33DCYR</text>
</g>
<g font-size="1.7" fill="#840000">
<text x="330.5" y="38.1">NRST</text>
<text x="172.2" y="59">SWDIO</text>
<text x="172.2" y="61.6">SWCLK</text>
<text x="365" y="116.8">SWCLK</text>
<text x="365.5" y="114.3">SWDIO</text>
<text x="366.6" y="119.4">NRST</text>
<text x="385.5" y="114.3">SWO</text>
<text x="296.1" y="148.6">TX_1_N</text>
<text x="296.1" y="146">TX_1_P</text>
<text x="307.9" y="144.7" transform="rotate(-90 307.9 144.7)">RX_1_N</text>
<text x="318.1" y="144.7" transform="rotate(-90 318.1 144.7)">RX_1_P</text>
<text x="350.8" y="154.3">NRST</text>
<text x="296.1" y="157.5">UART4_RX</text>
<text x="296.6" y="165.1">UART4_TX</text>
<text x="99" y="193.6">LED1</text>
<text x="99" y="202.5">LED2</text>
<text x="295.4" y="208.9">CANH</text>
<text x="99" y="211.4">LED3</text>
<text x="246.6" y="210.2">CAN2_TX</text>
<text x="246.9" y="212.7">CAN2_RX</text>
<text x="99" y="220.3">LED4</text>
<text x="295.4" y="221.6">CANL</text>
</g>
<g font-size="1.7" fill="#0000c2">
<text x="194.9" y="110.3">LAYOUT: Place caps close to micro</text>
<text x="372.7" y="165.4">LAYOUT: Place cap as close to NRST</text>
<text x="372.7" y="167.4">pin on MCU as possible</text>
<text x="236.2" y="238.5">NOTE: Want SOT-23-8 package</text>
</g>
</svg>
